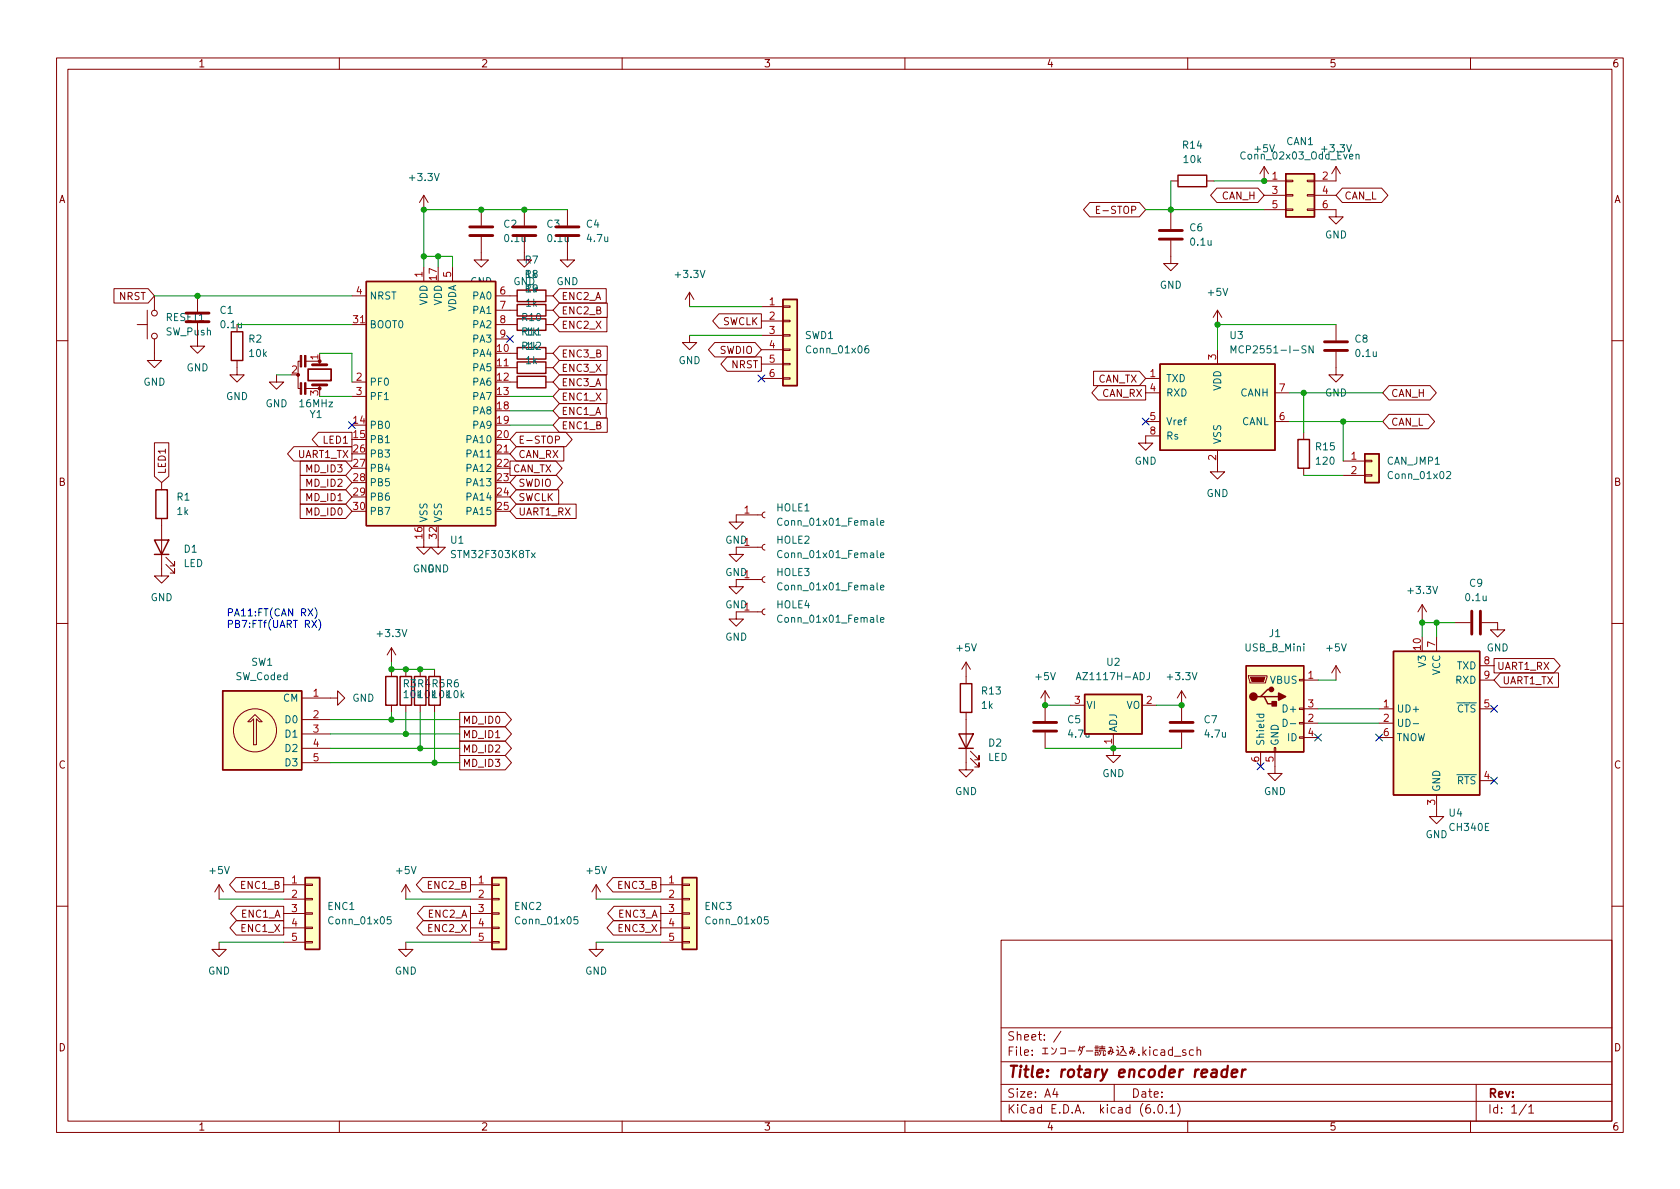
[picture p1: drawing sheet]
<svg xmlns="http://www.w3.org/2000/svg" width="297mm" height="210mm" viewBox="0 0 297 210" stroke-linecap="round" stroke-linejoin="round" font-family="sans-serif">
<g fill="none" stroke="#840000" stroke-width=".18">
<path d="M10 10.2h277v190.1h-277zM12 12.2h273v186.1h-273zM60 10.2v2M110 10.2v2M160 10.2v2M210 10.2v2M260 10.2v2M74.9 34.5l-.7 1.3M74.9 34.5v2.6M74.9 34.5l.8 1.3M85.1 37.1v2.8M92.7 37.1v2.8"/>
<path d="M100.3 37.1v2.8M192.7 35.8h8.8l1.1 1.3-1.1 1.2h-8.8l-1.1-1.2zM193.9 37.1h.4M194.5 36.5h-.6v1.2h.6M207 32h1.3M207 37.7v2.8M213.4 32h1.2M215.2 33.3h7.2l1.1 1.2-1.1 1.3h-7.2l-1.2-1.3zM223.5 29.5v2.5h3.8M223.5 29.5l-.7 1.2M223.5 29.5l.8 1.2M223.5 34.5h3.8"/>
<path d="M223.5 37.1h3.8M227.3 37h1.3v.2h-1.3zM227.3 34.4h1.3v.3h-1.3zM227.3 31.9h1.3v.2h-1.3zM231.1 37h1.3v.2h-1.3zM231.1 34.4h1.3v.3h-1.3zM231.1 31.9h1.3v.2h-1.3zM232.4 37.1h3.8v1.2h1.3l-1.3 1.3-1.3-1.3h1.3M232.4 34.5h3.8M236.2 29.5l-.7 1.2M236.2 29.5v2.5h-3.8M236.2 29.5l.8 1.2"/>
<path d="M237.3 33.3h7l1.1 1.2-1.1 1.3h-7l-1.1-1.3zM20.1 51h6.1l1.1 1.3-1.1 1.3h-6.1zM24.3 57.4h1.7M26 54.9v5M27.3 59.9v3.8h1.3l-1.3 1.3-1.3-1.3h1.3M27.3 52.3v2.6M34.9 57.1v4.1h1.3l-1.3 1.3-1.2-1.3h1.2M34.9 52.3v2.8M62.2 57.4h2.6M62.2 52.3h2.6M74.9 47.2v2.6M80 47.2v2.6"/>
<path d="M85.1 41.9v4.1h1.3l-1.3 1.2-1.3-1.2h1.3M87.6 57.4h3.8M87.6 52.3h3.8M87.6 54.9h3.8M87.6 59.9h2.6M92.7 41.9v4.1h1.3l-1.3 1.2-1.3-1.2h1.3M96.5 57.4h1.3M96.5 52.3h1.3M96.5 54.9h1.3M98.9 51h8.3v2.6h-8.3l-1.1-1.3zM98.9 56.1h8.4v2.6h-8.4l-1.1-1.3zM98.9 53.6h8.5v2.5h-8.5l-1.1-1.2z"/>
<path d="M100.3 41.9v4.1h1.3l-1.3 1.2-1.2-1.2h1.2M121.9 59.3v1.3h1.3l-1.3 1.2-1.3-1.2h1.3M121.9 51.7l-.7 1.3M121.9 51.7v2.5M121.9 51.7l.8 1.3M127.1 55.5h7.5v2.5h-7.5l-1.1-1.2zM134.6 54.2h3.8M134.6 56.8h3.8M134.6 59.3h3.8M138.4 59.2h1.3v.2h-1.3zM138.4 56.6h1.3v.3h-1.3zM138.4 54.1h1.3v.3h-1.3z"/>
<path d="M207 42.5v4.1h1.3l-1.3 1.3-1.3-1.3h1.3M215.3 54.9v2.5M215.3 54.9l-.8 1.2M215.3 54.9l.7 1.2M236.2 57.4v2.8M10 60.2h2M27.3 78.3h2.5v5.9l-1.2 1.1-1.3-1.1zM41.9 63.7v2.6h1.3l-1.3 1.3-1.3-1.3h1.3M48.9 66.3v1.3h1.3l-1.3 1.2-1.3-1.2h1.3M51.9 79h10.3v2.5h-10.3l-1.1-1.2zM53.2 63.9h-.5v4.8h.5M54 68.7h2.5"/>
<path d="M54.1 63.9h2.4M56.3 76.4h5.9v2.6h-5.9l-1.1-1.3zM56.5 63.1v1.3M56.5 68.2v.6M62.2 67.6h2.6M62.2 70.1h2.6M87.6 65h3.8M90.2 62.5h1.2M90.2 67.6h1.2M91.3 79h8.4v2.5h-8.4l-1.1-1.2zM91.3 76.4h8.8l1.1 1.3-1.1 1.3h-8.8l-1.1-1.3zM96.5 62.5h1.3"/>
<path d="M96.5 65h1.3M96.5 67.6h1.3M98.2 77.8l.6-.1 .1-.2v-.3l-.7-.1v1.3M98.9 68.8h8.4v2.6h-8.4l-1.1-1.3zM98.9 61.2h8.5v2.5h-8.5l-1.1-1.2zM98.9 73.9h8.5v2.5h-8.5l-1.1-1.2zM98.9 71.4h8.3v2.5h-8.3l-1.1-1.3zM98.9 66.3h8.3v2.5h-8.3l-1.1-1.2zM98.9 63.7h8.4v2.6h-8.4l-1.1-1.3zM126.4 60.6h7.1l1.1 1.2-1.1 1.3h-7.1l-1.1-1.3zM128.6 63.1h6v2.6h-6l-1.1-1.3zM134.6 61.8h3.8"/>
<path d="M134.6 64.4h3.8M134.6 66.9h3.8M138.4 66.8h1.3v.3h-1.3zM138.4 64.3h1.3v.2h-1.3zM138.4 61.7h1.3v.3h-1.3zM193.3 65.7h8.2l1.1 1.2-1.1 1.3h-8.2zM194.2 68.2h8.4v2.5h-8.4l-1.2-1.2zM202.6 66.9h2.5M202.6 69.5h2.5M202.6 74.5h2.5M205.1 77.1h-2.5v1.3h1.2l-1.2 1.2-1.3-1.2h1.3M215.3 79.6v3.8h1.2l-1.2 1.3-1.3-1.3h1.3"/>
<path d="M215.3 61.8v2.6M225.4 69.5h2.6M225.4 74.5h2.6M230.5 76.4v1.3M236.2 62.2v4.1h1.3l-1.3 1.3-1.3-1.3h1.3M245.6 68.2h7.2l1.2 1.3-1.2 1.2h-7.2l-1.1-1.2zM245.6 73.3h6.9l1.2 1.2-1.2 1.3h-6.9l-1.1-1.3zM285 60.2h2M28.6 91.7v10.1h1.2l-1.2 1.3-1.3-1.3h1.3M28.6 85.3v1.3M29.3 99.8l1.6 1.5v-.7v.7h-.8M29.3 98.5l1.6 1.6v-.8v.8h-.8"/>
<path d="M53.1 89.1h8l1.1 1.3-1.1 1.3h-8zM53.1 84.1h8l1.1 1.2-1.1 1.3h-8zM53.1 81.5h8l1.1 1.3-1.1 1.3h-8zM53.1 86.6h8l1.1 1.3-1.1 1.2h-8zM74.9 95.5v1.3h1.3l-1.3 1.2-1.2-1.2h1.2M77.5 95.5v1.3h1.2l-1.2 1.2-1.3-1.2h1.3M87.6 80.3h2.6M90.2 81.5h8.1l1.1 1.3-1.1 1.3h-8.1zM91.3 89.1h10.6v2.6h-10.6l-1.1-1.3zM91.3 84.1h7.1l1.1 1.2-1.1 1.3h-7.1l-1.1-1.3zM91.3 86.6h7.5v2.5h-7.5l-1.1-1.2zM134.7 96.8h-4.5v1.2h1.2l-1.2 1.3-1.3-1.3h1.3"/>
<path d="M134.7 91.1h-4.5v1.2h1.2l-1.2 1.3-1.3-1.3h1.3M135.3 90.5l-.4 .2-.2 .4 .2 .3 .4 .2M135.3 96.3l-.4 .1-.2 .4 .2 .3 .4 .2M230.5 82.8v1.3M237.5 81.5h3.8M237.5 84.1h3.8M241.3 83.9h1.3v.3h-1.3zM241.3 81.4h1.3v.3h-1.3zM10 110.2h2M69.2 114.5v2.6M69.2 118.4v1.2M69.2 114.5l-.7 1.3"/>
<path d="M69.2 114.5l.8 1.3M71.8 118.4v1.2M74.3 118.4v1.2M76.8 118.4v1.2M134.7 102.5h-4.5v1.3h1.2l-1.2 1.2-1.3-1.2h1.3M134.7 108.2h-4.5v1.3h1.2l-1.2 1.2-1.3-1.2h1.3M135.3 107.7l-.4 .1-.2 .4 .2 .4 .4 .1M135.3 102l-.4 .1-.2 .4 .2 .3 .4 .2M170.8 117.1l-.7 1.3M170.8 117.1v3.8M170.8 117.1l.8 1.3M220.7 119.5h3.3v.3l-.2 1h-2.8z"/>
<path d="M236.2 117.7v2.6M236.2 117.7l-.7 1.3M236.2 117.7l.8 1.3M251.5 106.9l-.8 1.3M251.5 106.9v2.6M251.5 106.9l.7 1.3M254 112.6v2.6M257.2 110.1h2.8M261.6 117.7h2.6M262 110.1h2.8v1.3h1.3l-1.3 1.2-1.3-1.2h1.3M264.2 116.5h10.5l1.2 1.2-1.2 1.3h-10.5zM265.3 119h10.3v2.5h-10.3l-1.1-1.2z"/>
<path d="M285 110.2h2M43.8 127.6l1.3-1.2 1.3 1.2h-.6l-.5-.5v4.6h-.5v-4.6l-.5 .5zM53.3 123.4h6.4v-1.2l1.3 1.2-1.3 1.3v-1.3M53.3 127.2h5.1M53.3 129.8h5.1M53.3 132.3h5.1M53.3 134.9h5.1M69.2 124.7v1.3M71.8 124.7v1.3M74.3 124.7v1.3M76.8 124.7v1.3M81.3 128.5h8l1.1 1.3-1.1 1.3h-8z"/>
<path d="M81.3 126h8l1.1 1.2-1.1 1.3h-8zM81.3 131.1h8l1.1 1.2-1.1 1.3h-8zM81.3 133.6h8l1.1 1.3-1.1 1.2h-8zM170.8 126v10.1h1.3l-1.3 1.3-1.3-1.3h1.3M171.6 134.1l1.5 1.5v-.7v.7h-.8M171.6 132.8l1.5 1.6v-.8v.8h-.8M184.8 122.2l-.8 1.2M184.8 122.2v5.3M184.8 129.5v2.8M184.8 122.2l.7 1.2M189.2 124.7h2.6M196.8 129.8v3.8h1.3l-1.3 1.3-1.2-1.3h1.2"/>
<path d="M201.9 124.7h2.6M208.9 122.2l-.7 1.2M208.9 122.2v5.3M208.9 129.5v2.8M208.9 122.2l.8 1.2M222.9 133v2.5M225.3 132.2h.3v.8h-.3zM225.4 133v3.8h1.3l-1.3 1.2-1.2-1.2h1.2M229.7 130.3h.8v.3h-.8zM229.7 127.8h.8v.2h-.8zM229.7 125.2h.8v.3h-.8zM229.7 120.1h.8v.3h-.8z"/>
<path d="M230.5 125.3h2.5M230.5 127.9h2.5M230.5 130.4h2.5M230.5 120.3h2.5M243.8 125.3h2.6M243.8 127.9h2.6M243.8 130.4h2.6M261.6 125.3h2.6M261.6 138h2.6M261.6 120.3h2.6M38.7 156.5l-.7 1.2M38.7 156.5v2.5"/>
<path d="M38.7 156.5l.8 1.2M41.7 155.2h8.5v2.5h-8.5l-1.1-1.2zM50.2 156.5h3.8M50.2 159h3.8M54 158.9h1.2v.2h-1.2zM54 156.3h1.2v.3h-1.2zM71.8 156.5v2.5M71.8 156.5l-.8 1.2M71.8 156.5l.7 1.2M74.7 155.2h8.5v2.5h-8.5l-1.1-1.2zM83.2 156.5h3.8M83.2 159h3.8"/>
<path d="M87 158.9h1.3v.2h-1.3zM87 156.3h1.3v.3h-1.3zM105.4 156.5l-.8 1.2M105.4 156.5v2.5M105.4 156.5l.8 1.2M108.4 155.2h8.4v2.5h-8.4l-1.1-1.2zM116.8 156.5h3.8M116.8 159h3.8M120.6 158.9h1.3v.2h-1.3zM120.6 156.3h1.3v.3h-1.3zM254 140.6v3.8h1.3l-1.3 1.3-1.3-1.3h1.3M10 160.2h2"/>
<path d="M38.7 166.6v1.3h1.3l-1.3 1.3-1.2-1.3h1.2M41.8 162.8h8.4v2.5h-8.4l-1.2-1.2zM41.9 160.3h8.3v2.5h-8.3l-1.1-1.3zM50.2 161.5h3.8M50.2 164.1h3.8M50.2 166.6h3.8M54 166.5h1.2v.2h-1.2zM54 164h1.2v.2h-1.2zM54 161.4h1.2v.3h-1.2zM71.8 166.6v1.3h1.2l-1.2 1.3-1.3-1.3h1.3M74.8 162.8h8.4v2.5h-8.4l-1.1-1.2zM74.9 160.3h8.3v2.5h-8.3l-1.1-1.3z"/>
<path d="M83.2 161.5h3.8M83.2 164.1h3.8M83.2 166.6h3.8M87 166.5h1.3v.2h-1.3zM87 164h1.3v.2h-1.3zM87 161.4h1.3v.3h-1.3zM105.4 166.6v1.3h1.3l-1.3 1.3-1.3-1.3h1.3M108.4 162.8h8.4v2.5h-8.4l-1.1-1.2zM108.6 160.3h8.2v2.5h-8.2l-1.2-1.3zM116.8 161.5h3.8M116.8 164.1h3.8M116.8 166.6h3.8"/>
<path d="M120.6 166.5h1.3v.2h-1.3zM120.6 164h1.3v.2h-1.3zM120.6 161.4h1.3v.3h-1.3zM177 166.3h108v32h-108zM285 160.2h2M60 198.3v2M110 198.3v2M160 198.3v2M177 194.8h108M177 191.8h108M177 187.8h108M177 181.8h108"/>
<path d="M178.4 185.8h.5M179.1 185.1h-.7v1.5M179.7 185.1v.2M179.7 185.6v1M180.4 185.1v1.3l.2 .2M181.1 186.1l.8-.1-.1-.3-.4-.1-.3 .2 .1 .8h.6M182.5 186.5v.1M182.5 185.7v.1M184.3 186.3h1M184.4 185.3h.8M184.8 185.3v1M185.9 185.3l.3 .3"/>
<path d="M186.5 192.5l-.4 1h1M186.8 185.4a.99 .99 0 0 1-.9 1M186.9 193v1M187.5 185.3h.9v1h-.9M187.6 182.4l-1.3 1.9M188.9 185.8h1.2M190.9 185.6l.3 .4M190.9 185l-.3 .8M190.9 185.3h.5l-.2 .8-.3 .5M191.4 185.1l.2 .1M191.6 185l.2 .1M192.1 185.8h1.1"/>
<path d="M193.6 185.3h.6M193.6 185h.5M193.6 185.5h.5M193.6 185.8h.5M193.6 186.6h.5M194.1 186.5v-.4h-.5v.5M194.3 185.1h1.1M194.4 186v-.3h1v.3M194.4 185.4h1M194.6 185.9v.4l-.2 .3M194.9 184.9v.5M195.1 185.9v.7h.3v-.3"/>
<path d="M196.1 185.2h.4l-.4 1.2-.2-.4 .2-.2h.3l.5 .3M196.7 185.5l-.1 .7-.2 .3M197 191.8v3M197.4 185.7h.3v.6l-.3 .3M197.5 185l.2 .3M197.6 186.5l1.5 .1M198.1 185.1h.5v.5l.5 .7M198.6 185.4l-.6 .9M199.9 185.2h.4l-.4 1.2-.2-.4 .2-.2h.3l.5 .3M200.5 185.5l-.1 .7-.2 .3M201.4 186.5v.1M202.1 185.1v1.5"/>
<path d="M202.2 186.1l.4 .5M202.6 185.6l-.5 .6M203.3 185.1v.2M203.3 185.6v1M204.1 196.7v.1M204.6 185.7l-.4-.1-.3 .3v.4l.2 .3h.5M204.9 195.4l.2-.1a.81 .81 0 0 1 .6 .7 .81 .81 0 0 1-.3 .8h-.2a.81 .81 0 0 1-.6-.6 .81 .81 0 0 1 .3-.8zM205.3 185.7h.6v.9M205.9 186l-.5 .1a.29 .29 0 0 0-.2 .2 .29 .29 0 0 0 .2 .3h.5M206.2 196.7v.1M206.9 195.8l.4-.5v1.5M206.9 196.8h.8"/>
<path d="M207.3 185.7l-.4-.1-.3 .3v.4l.1 .3h.6M207.3 185.1v1.5M207.6 186.8h1.2M208.2 195.1a1.72 1.72 0 0 1 0 2.3M209.6 185.7l-.3-.1-.2 .2v.3l.5 .1v.4h-.5M210 198.3v2M211 185.7l-.4-.1-.3 .3v.4l.1 .3h.6M211.6 185.8l.3-.2 .3 .1 .1 .9M211.6 185.1v1.5M260 198.3v2M261 191.8v6.5M269.9 195.3l-1.3 1.9"/>
<path d="M270.3 195.8l.4-.5v1.5M270.3 196.8h.9"/>
<circle cx="27.3" cy="55.4" r=".51"/>
<circle cx="27.3" cy="59.4" r=".51"/>
<circle cx="45.1" cy="129.2" r="3.8"/>
</g>
<path d="M217 189.2a.66 .66 0 0 0-1 .3l-.1 .6 .2 .3 .2 .1 .6-.1M217.1 188.5l-.3 2M217.8 189.8l1-.2-.1-.4-.2-.1-.5 .1-.3 1 .3 .3 .6-.1M219.7 189.1l-.2 1.4M220.3 189.1l-.4 .1-.3 .3" fill="none" stroke="#840000" stroke-width=".4"/>
<g fill="none" stroke="#840000" stroke-width=".25">
<path d="M208.3 31h5.1v2h-5.1zM227.3 30.7h5.1v7.6h-5.1zM40.9 58.7h2v5h-2zM64.8 49.8h22.8v43.2h-22.8zM91.4 56.4h5.1v2h-5.1zM91.4 51.3h5.1v2h-5.1zM91.4 53.8h5.1v2.1h-5.1zM138.4 53h2.6v15.2h-2.6zM91.4 61.5h5.1v2h-5.1zM91.4 64h5.1v2h-5.1zM91.4 66.5h5.1v2.1h-5.1zM205.1 64.4h20.3v15.2h-20.3z"/>
<path d="M229.5 77.7h2v5.1h-2zM27.3 95.5h2.5l-1.2 2.5zM27.3 98h2.5M27.6 86.6h2v5.1h-2zM241.3 80.3h2.5v5h-2.5zM68.2 119.6h2v5.1h-2zM70.7 119.6h2.1v5.1h-2.1zM73.3 119.6h2v5.1h-2zM75.8 119.6h2.1v5.1h-2.1zM220.3 117.7h10.2v15.3h-10.2zM246.4 115.2h15.2v25.4h-15.2zM39.4 122.2h13.9v13.9h-13.9z"/>
<path d="M169.5 129.8h2.6l-1.3 2.5zM169.5 132.3h2.6M169.8 120.9h2v5.1h-2zM191.8 122.8h10.1v7h-10.1zM222.9 123.2h.6l.7 1.3h1.2M223.5 123.2h2.6M224.8 121.9h-.6l-1.3 1.3h-.7M54 155.2h2.5v12.7h-2.5zM87 155.2h2.5v12.7h-2.5zM120.6 155.2h2.6v12.7h-2.6z"/>
</g>
<g fill="none" stroke="#840000" stroke-width=".51">
<path d="M32.9 56.9h4.1M32.9 55.4h4.1M83.1 41.7h4M83.1 40.1h4M90.7 41.7h4M90.7 40.1h4M98.3 41.7h4.1M98.3 40.1h4.1M205 42.3h4M205 40.8h4M55.2 64.5h2.6M55.2 68.1h2.6"/>
<path d="M234.2 62h4.1M234.2 60.4h4.1M260.2 108.1v4M261.7 108.1v4M182.8 129.3h4M182.8 127.8h4M206.9 129.3h4M206.9 127.8h4"/>
</g>
<g fill="#ffffc2" stroke="#ffffc2" stroke-width=".18">
<path d="M87 155.2h2.5v12.7h-2.5z"/>
<path d="M39.4 122.2h13.9v13.9h-13.9z"/>
<path d="M246.4 115.2h15.2v25.4h-15.2z"/>
<path d="M54 155.2h2.5v12.7h-2.5z"/>
<path d="M120.6 155.2h2.6v12.7h-2.6z"/>
<path d="M191.8 122.8h10.1v7h-10.1z"/>
<path d="M227.3 30.7h5.1v7.6h-5.1z"/>
<path d="M138.4 53h2.6v15.2h-2.6z"/>
<path d="M205.1 64.4h20.3v15.2h-20.3z"/>
<path d="M241.3 80.3h2.5v5h-2.5z"/>
<path d="M64.8 49.8h22.8v43.2h-22.8z"/>
<path d="M220.3 117.7h10.2v15.3h-10.2z"/>
</g>
<g fill="none" stroke="#006464" stroke-width=".18">
<path d="M239.8 27.4l.1-.1h.3l.1 .8M239.8 27.3v.8M153.5 61.1l-.4 .1a.86 .86 0 0 0 0 1.2l.5-.1v-.4l-.2-.3h-.3l-.2 .3M217.7 62.4v-1.3l.4 1 .4-1v1.3M232.2 61.1v1.3l-.7-1.3v1.3M94 97.8l.6 .8M94.6 97.8l-.6 .8M138.3 91.7a.6 .6 0 0 0-.9 .5 .6 .6 0 0 0 .6 .7l.3-.1M138.3 97.5a.6 .6 0 0 0-.9 .4 .6 .6 0 0 0 .6 .7l.3-.1M155.7 92.5l.6-.1-.1-.3h-.3l-.2 .1v.6h.5M155.7 98.2l.6-.1-.1-.3h-.3l-.2 .1v.7h.5M255.8 83.5l.5-.1 .2 .3-.8 .9h.8"/>
<path d="M138.3 108.9a.6 .6 0 0 0-.9 .4 .6 .6 0 0 0 .6 .7l.3-.1M138.3 103.2a.6 .6 0 0 0-.9 .4 .6 .6 0 0 0 .6 .7l.3-.1M155.7 109.6l.6-.1-.1-.2-.3-.1-.2 .2v.6h.5M155.7 103.9l.6-.1-.1-.3h-.3l-.2 .2v.6h.5M203.2 118.9v.9a.41 .41 0 0 1-.5 .4M190.3 120.2l.4-1.3 .4 1.3M222.2 126.3h1.3M222.7 126.3l-.1 .4 .3 .2 .5-.1v-.5M226.9 127.2a.64 .64 0 0 1 .7 .6 .64 .64 0 0 1-.7 .7zM228.1 128h1M249.9 128h.9M69.1 162.1h-.6l-.1 .6 .2-.1 .5 .1 .1 .1-.1 .5-.2 .1-.5-.1"/>
<path d="M102.1 162.1h-.6v.6l.1-.1 .5 .1 .1 .1-.1 .5-.1 .1-.5-.1M135.8 162.1h-.6l-.1 .6 .2-.1 .4 .1 .1 .1v.5l-.2 .1-.5-.1"/>
</g>
<g fill="#840000" stroke="#840000" stroke-width=".18">
<path d="M53.1 62.9h.2v2h-.2z"/>
<path d="M53.8 62.9h.3v2h-.3z"/>
<path d="M53.1 67.7h.2v2h-.2z"/>
<path d="M53.8 67.7h.3v2h-.3z"/>
<path d="M221.1 119.8h2.5l-.2 .7h-2z"/>
<circle cx="56.5" cy="63.9" r=".25"/>
</g>
<path d="M54.5 65.3h4v2h-4z" fill="none" stroke="#840000" stroke-width=".3"/>
<g fill="#840000" stroke="#840000" stroke-width=".25">
<path d="M226.1 122.5l1.2 .7-1.2 .6z"/>
<path d="M224.9 124.1h.8v.7h-.8z"/>
<circle cx="221.6" cy="123.2" r=".63"/>
<circle cx="224.8" cy="121.9" r=".38"/>
</g>
<path d="M55.1 109.7l.9 1.3M55.7 107.5a1.46 1.46 0 0 1 0 1.9M56 109.7l-.9 1.3M56.3 109.5a1.46 1.46 0 0 1 0 1.9" fill="none" stroke="#0000c2" stroke-width=".18"/>
<g fill="none" stroke="#009600" stroke-width=".18">
<path d="M100.3 37.1h-25.4v10.1M202.6 37.1h20.9M207 32v5.7M214.6 32h8.9M27.3 52.3h34.9M41.9 57.4h20.3M74.9 45.3h5.1v1.9M77.5 45.3v1.9M121.9 59.3h12.7M121.9 54.2h12.7M236.2 57.4h-20.9v4.4M48.9 66.3h2.5"/>
<path d="M56.5 62.5h5.7v5.1M56.5 70.1h5.7M90.2 75.2h7.6M90.2 72.6h7.6M90.2 70.1h7.6M228 74.5h16.5M228 69.5h16.5M230.5 69.5v6.9M237.5 74.5v7M230.5 84.1h7M69.2 117.1v1.3h7.6M251.5 110.1h5.7"/>
<path d="M251.5 109.5v3.1M254 110.1v2.5M58.4 129.8h22.9M58.4 132.3h22.9M58.4 134.9h22.9M58.4 127.2h22.9M69.2 126v1.2M71.8 126v3.8M74.3 126v6.3M76.8 126v8.9M184.8 132.3h24.1M184.8 124.7h4.4"/>
<path d="M204.5 124.7h4.4M233 120.3h3.2M233 127.9h10.8M233 125.3h10.8M38.7 159h11.5M71.8 159h11.4M105.4 159h11.4M38.7 166.6h11.5M71.8 166.6h11.4M105.4 166.6h11.4"/>
</g>
<g fill="none" stroke="#000084" stroke-width=".18">
<path d="M89.6 59.3l1.2 1.2M90.8 59.3l-1.2 1.2M61.6 74.6l1.2 1.2M62.8 74.6l-1.2 1.2M134 66.3l1.2 1.2M135.2 66.3l-1.2 1.2M202 73.9l1.2 1.3M203.2 73.9l-1.2 1.3M222.3 134.9l1.2 1.2M223.5 134.9l-1.2 1.2M232.4 129.8l1.3 1.2M233.7 129.8l-1.3 1.2"/>
<path d="M243.2 129.8l1.2 1.2M244.4 129.8l-1.2 1.2M263.6 137.4l1.2 1.3M263.6 124.7l1.2 1.3M264.8 137.4l-1.2 1.3M264.8 124.7l-1.2 1.3"/>
</g>
<g fill="#009600" stroke="#009600" stroke-width=".18">
<circle cx="85.1" cy="37.1" r=".46"/>
<circle cx="74.9" cy="37.1" r=".46"/>
<circle cx="74.9" cy="45.3" r=".46"/>
<circle cx="77.5" cy="45.3" r=".46"/>
<circle cx="196.8" cy="132.3" r=".46"/>
<circle cx="207" cy="37.1" r=".46"/>
<circle cx="223.5" cy="32" r=".46"/>
<circle cx="184.8" cy="124.7" r=".46"/>
<circle cx="215.3" cy="57.4" r=".46"/>
<circle cx="237.5" cy="74.5" r=".46"/>
<circle cx="251.5" cy="110.1" r=".46"/>
<circle cx="254" cy="110.1" r=".46"/>
<circle cx="230.5" cy="69.5" r=".46"/>
<circle cx="208.9" cy="124.7" r=".46"/>
<circle cx="71.8" cy="129.8" r=".46"/>
<circle cx="74.3" cy="132.3" r=".46"/>
<circle cx="69.2" cy="118.4" r=".46"/>
<circle cx="71.8" cy="118.4" r=".46"/>
<circle cx="69.2" cy="127.2" r=".46"/>
<circle cx="74.3" cy="118.4" r=".46"/>
<circle cx="34.9" cy="52.3" r=".46"/>
<circle cx="92.7" cy="37.1" r=".46"/>
<circle cx="76.8" cy="134.9" r=".46"/>
</g>
<text font-size="2.8" fill="#840000" x="178" y="190.6">Title: rotary encoder reader</text>
<g font-size="2.1" fill="#840000">
<text x="178" y="184">Sheet: /</text>
<text x="178" y="196.9">KiCad E.D.A. kicad (6.0.1)</text>
<text x="178" y="194.1">Size: A4</text>
<text x="200" y="194.1">Date:</text>
<text x="263" y="194.1">Rev:</text>
<text x="263" y="196.9">Id: 1/1</text>
</g>
<g font-size="1.8" fill="#840000">
<text x="35" y="11.9">1</text>
<text x="85" y="11.9">2</text>
<text x="135" y="11.9">3</text>
<text x="185" y="11.9">4</text>
<text x="235" y="11.9">5</text>
<text x="285" y="11.9">6</text>
<text x="10.3" y="35.9">A</text>
<text x="216" y="35.3">CAN_H</text>
<text x="237.6" y="35.3">CAN_L</text>
<text x="285.3" y="35.9">A</text>
<text x="194.6" y="37.8">E-STOP</text>
<text x="21.1" y="53">NRST</text>
<text x="99.2" y="53">ENC2_A</text>
<text x="99.2" y="58.1">ENC2_X</text>
<text x="99.2" y="55.6">ENC2_B</text>
<text x="127.7" y="57.5">SWCLK</text>
<text x="99.2" y="63.2">ENC3_B</text>
<text x="99.2" y="65.7">ENC3_X</text>
<text x="127.2" y="62.6">SWDIO</text>
<text x="129.3" y="65.1">NRST</text>
<text x="99.2" y="70.8">ENC1_X</text>
<text x="99.2" y="68.3">ENC3_A</text>
<text x="194.1" y="67.6">CAN_TX</text>
<text x="194.8" y="70.2">CAN_RX</text>
<text x="245.9" y="70.2">CAN_H</text>
<text x="99.2" y="75.9">ENC1_B</text>
<text x="99.2" y="73.4">ENC1_A</text>
<text x="245.9" y="75.3">CAN_L</text>
<text x="29.3" y="83.9" transform="rotate(-90 29.3 83.9)">LED1</text>
<text x="52.6" y="81">UART1_TX</text>
<text x="54.3" y="83.5">MD_ID3</text>
<text x="57.2" y="78.4">LED1</text>
<text x="90.6" y="83.5">CAN_TX</text>
<text x="91.6" y="81">CAN_RX</text>
<text x="91.6" y="78.4">E-STOP</text>
<text x="10.3" y="85.9">B</text>
<text x="54.3" y="86.1">MD_ID2</text>
<text x="54.3" y="88.6">MD_ID1</text>
<text x="91.6" y="86.1">SWDIO</text>
<text x="91.6" y="88.6">SWCLK</text>
<text x="285.3" y="85.9">B</text>
<text x="54.3" y="91.1">MD_ID0</text>
<text x="91.6" y="91.1">UART1_RX</text>
<text x="264.6" y="118.4">UART1_RX</text>
<text x="265.6" y="121">UART1_TX</text>
<text x="81.8" y="130.5">MD_ID1</text>
<text x="81.8" y="128">MD_ID0</text>
<text x="10.3" y="135.9">C</text>
<text x="81.8" y="133.1">MD_ID2</text>
<text x="81.8" y="135.6">MD_ID3</text>
<text x="285.3" y="135.9">C</text>
<text x="42.7" y="157.2">ENC1_B</text>
<text x="75.7" y="157.2">ENC2_B</text>
<text x="109.4" y="157.2">ENC3_B</text>
<text x="42.7" y="162.3">ENC1_A</text>
<text x="42.8" y="164.8">ENC1_X</text>
<text x="75.7" y="162.3">ENC2_A</text>
<text x="75.8" y="164.8">ENC2_X</text>
<text x="109.4" y="162.3">ENC3_A</text>
<text x="109.5" y="164.8">ENC3_X</text>
<text x="10.3" y="185.9">D</text>
<text x="285.3" y="185.9">D</text>
<text x="35" y="199.9">1</text>
<text x="85" y="199.9">2</text>
<text x="135" y="199.9">3</text>
<text x="185" y="199.9">4</text>
<text x="235" y="199.9">5</text>
<text x="285" y="199.9">6</text>
</g>
<g font-size="1.8" fill="#006464">
<text x="209.2" y="26.3">R14</text>
<text x="209.3" y="28.8">10k</text>
<text x="219.8" y="28.2">Conn_02x03_Odd_Even</text>
<text x="221.9" y="26.9">+5V</text>
<text x="227.5" y="25.6">CAN1</text>
<text x="233.9" y="26.9">+3.3V</text>
<text x="72.6" y="32">+3.3V</text>
<text x="89.1" y="40.3">C2</text>
<text x="96.7" y="40.3">C3</text>
<text x="103.7" y="40.3">C4</text>
<text x="210.4" y="40.9">C6</text>
<text x="89.3" y="42.8">0.1u</text>
<text x="92.8" y="46.6">R7</text>
<text x="96.9" y="42.8">0.1u</text>
<text x="103.9" y="42.8">4.7u</text>
<text x="210.6" y="43.4">0.1u</text>
<text x="234.3" y="42.2">GND</text>
<text x="65.3" y="53">NRST</text>
<text x="83.1" y="50.4">GND</text>
<text x="83.7" y="53">PA0</text>
<text x="90.7" y="50.4">GND</text>
<text x="93" y="49.1">1k</text>
<text x="93" y="51.7">1k</text>
<text x="98.4" y="50.4">GND</text>
<text x="119.6" y="49.1">+3.3V</text>
<text x="205" y="51">GND</text>
<text x="213.7" y="52.3">+5V</text>
<text x="29.3" y="59.3">SW_Push</text>
<text x="29.3" y="56.8">RESET1</text>
<text x="38.9" y="55.5">C1</text>
<text x="39.1" y="58">0.1u</text>
<text x="65.3" y="58">BOOT0</text>
<text x="75.6" y="54" transform="rotate(-90 75.6 54)">VDD</text>
<text x="78.1" y="54" transform="rotate(-90 78.1 54)">VDD</text>
<text x="80.6" y="55.3" transform="rotate(-90 80.6 55.3)">VDDA</text>
<text x="83.7" y="55.5">PA1</text>
<text x="83.7" y="58">PA2</text>
<text x="92.4" y="56.8">R10</text>
<text x="92.4" y="59.3">R11</text>
<text x="93" y="54.2">1k</text>
<text x="93" y="59.3">1k</text>
<text x="142.3" y="59.9">SWD1</text>
<text x="217.5" y="59.9">U3</text>
<text x="33" y="65.7">GND</text>
<text x="44" y="60.6">R2</text>
<text x="44.1" y="63.1">10k</text>
<text x="83.7" y="63.1">PA4</text>
<text x="83.7" y="65.7">PA5</text>
<text x="83.7" y="60.6">PA3</text>
<text x="92.4" y="61.8">R12</text>
<text x="93" y="61.8">1k</text>
<text x="93" y="64.4">1k</text>
<text x="120" y="64.4">GND</text>
<text x="142.9" y="62.5">Conn_01x06</text>
<text x="218.9" y="62.5">MCP2551-I-SN</text>
<text x="239.6" y="60.6">C8</text>
<text x="239.8" y="63.1">0.1u</text>
<text x="25.3" y="68.2">GND</text>
<text x="39.9" y="70.7">GND</text>
<text x="65.3" y="68.2">PF0</text>
<text x="65.3" y="70.7">PF1</text>
<text x="83.7" y="68.2">PA6</text>
<text x="83.7" y="70.7">PA7</text>
<text x="206.1" y="67.6">TXD</text>
<text x="206.1" y="70.1">RXD</text>
<text x="215.9" y="69.1" transform="rotate(-90 215.9 69.1)">VDD</text>
<text x="219.3" y="70.1">CANH</text>
<text x="234.3" y="70.1">GND</text>
<text x="46.9" y="72">GND</text>
<text x="53.1" y="72">16MHz</text>
<text x="54.8" y="73.9">Y1</text>
<text x="65.3" y="75.8">PB0</text>
<text x="83.7" y="73.3">PA8</text>
<text x="83.7" y="75.8">PA9</text>
<text x="206.1" y="75.2">Vref</text>
<text x="206.1" y="77.7">Rs</text>
<text x="219.5" y="75.2">CANL</text>
<text x="65.3" y="78.4">PB1</text>
<text x="65.3" y="80.9">PB3</text>
<text x="65.3" y="83.4">PB4</text>
<text x="82.7" y="78.4">PA10</text>
<text x="82.7" y="80.9">PA11</text>
<text x="82.7" y="83.4">PA12</text>
<text x="200.6" y="82.2">GND</text>
<text x="215.9" y="78.6" transform="rotate(-90 215.9 78.6)">VSS</text>
<text x="232.7" y="79.6">R15</text>
<text x="232.8" y="82.2">120</text>
<text x="245.2" y="82.2">CAN_JMP1</text>
<text x="31.3" y="88.5">R1</text>
<text x="65.3" y="86">PB5</text>
<text x="65.3" y="88.5">PB6</text>
<text x="82.7" y="86">PA13</text>
<text x="82.7" y="88.5">PA14</text>
<text x="213.3" y="87.9">GND</text>
<text x="245.8" y="84.7">Conn_01x02</text>
<text x="31.3" y="91.1">1k</text>
<text x="65.3" y="91.1">PB7</text>
<text x="75.6" y="92.5" transform="rotate(-90 75.6 92.5)">VSS</text>
<text x="78.1" y="92.5" transform="rotate(-90 78.1 92.5)">VSS</text>
<text x="82.7" y="91.1">PA15</text>
<text x="137.3" y="90.4">HOLE1</text>
<text x="138.1" y="93">Conn_01x01_Female</text>
<text x="32.4" y="100.3">LED</text>
<text x="32.6" y="97.7">D1</text>
<text x="73" y="101.2">GND</text>
<text x="75.5" y="101.2">GND</text>
<text x="79.7" y="96.1">U1</text>
<text x="80.2" y="98.7">STM32F303K8Tx</text>
<text x="137.3" y="96.1">HOLE2</text>
<text x="137.3" y="101.8">HOLE3</text>
<text x="138.1" y="98.7">Conn_01x01_Female</text>
<text x="26.6" y="106.3">GND</text>
<text x="137.3" y="107.6">HOLE4</text>
<text x="138.1" y="104.4">Conn_01x01_Female</text>
<text x="249.1" y="105">+3.3V</text>
<text x="259.2" y="106.3">0.1u</text>
<text x="259.9" y="103.8">C9</text>
<text x="66.9" y="112.6">+3.3V</text>
<text x="128.2" y="113.3">GND</text>
<text x="138.1" y="110.1">Conn_01x01_Female</text>
<text x="224.4" y="112.6">J1</text>
<text x="44.4" y="117.7">SW1</text>
<text x="169.2" y="115.2">+5V</text>
<text x="195.7" y="117.7">U2</text>
<text x="220.2" y="115.2">USB_B_Mini</text>
<text x="234.6" y="115.2">+5V</text>
<text x="252.1" y="117.9" transform="rotate(-90 252.1 117.9)">V3</text>
<text x="254.6" y="119.4" transform="rotate(-90 254.6 119.4)">VCC</text>
<text x="257.6" y="118.4">TXD</text>
<text x="262.8" y="115.2">GND</text>
<text x="41.7" y="120.3">SW_Coded</text>
<text x="50.1" y="124.1">CM</text>
<text x="62.3" y="124.1">GND</text>
<text x="71.3" y="121.5">R3</text>
<text x="71.4" y="123.4">10k10k10k10k</text>
<text x="73.8" y="121.5">R4</text>
<text x="76.4" y="121.5">R5R6</text>
<text x="173.6" y="125.3">1k</text>
<text x="173.7" y="122.8">R13</text>
<text x="183.2" y="120.3">+5V</text>
<text x="191" y="120.3">AZ1117H-ADJ</text>
<text x="192" y="125.3">VI</text>
<text x="199.1" y="125.3">VO</text>
<text x="206.6" y="120.3">+3.3V</text>
<text x="224.6" y="120.9">VBUS</text>
<text x="227.2" y="126">D+</text>
<text x="246.9" y="126">UD+</text>
<text x="256.2" y="126">~{CTS}</text>
<text x="257.4" y="120.9">RXD</text>
<text x="50.6" y="127.9">D0</text>
<text x="50.6" y="130.4">D1</text>
<text x="188.8" y="127.9">C5</text>
<text x="189" y="130.4">4.7u</text>
<text x="197.5" y="129.5" transform="rotate(-90 197.5 129.5)">ADJ</text>
<text x="212.9" y="127.9">C7</text>
<text x="213.1" y="130.4">4.7u</text>
<text x="223.5" y="131.9" transform="rotate(-90 223.5 131.9)">Shield</text>
<text x="226.1" y="131.9" transform="rotate(-90 226.1 131.9)">GND</text>
<text x="227.7" y="131.1">ID</text>
<text x="246.9" y="128.5">UD-</text>
<text x="246.9" y="131.1">TNOW</text>
<text x="50.6" y="133">D2</text>
<text x="50.6" y="135.5">D3</text>
<text x="174.7" y="134.6">LED</text>
<text x="174.8" y="132">D2</text>
<text x="194.9" y="137.4">GND</text>
<text x="168.8" y="140.6">GND</text>
<text x="223.5" y="140.6">GND</text>
<text x="254.6" y="140.1" transform="rotate(-90 254.6 140.1)">GND</text>
<text x="256.2" y="138.7">~{RTS}</text>
<text x="252" y="148.2">GND</text>
<text x="256.2" y="144.4">U4</text>
<text x="256.4" y="146.9">CH340E</text>
<text x="37.1" y="154.6">+5V</text>
<text x="70.2" y="154.6">+5V</text>
<text x="103.8" y="154.6">+5V</text>
<text x="58" y="160.9">ENC1</text>
<text x="91" y="160.9">ENC2</text>
<text x="124.7" y="160.9">ENC3</text>
<text x="58.4" y="163.4">Conn_01x05</text>
<text x="91.4" y="163.4">Conn_01x05</text>
<text x="125.1" y="163.4">Conn_01x05</text>
<text x="36.8" y="172.3">GND</text>
<text x="69.8" y="172.3">GND</text>
<text x="103.4" y="172.3">GND</text>
</g>
<g font-size="1.8" fill="#a90000">
<text x="224.9" y="31.7">1</text>
<text x="224.9" y="34.3">3</text>
<text x="233.8" y="31.7">2</text>
<text x="233.8" y="34.3">4</text>
<text x="224.9" y="36.8">5</text>
<text x="233.8" y="36.8">6</text>
<text x="63" y="52.1">4</text>
<text x="74.7" y="49" transform="rotate(-90 74.7 49)">1</text>
<text x="77.2" y="49.5" transform="rotate(-90 77.2 49.5)">17</text>
<text x="79.8" y="49" transform="rotate(-90 79.8 49)">5</text>
<text x="88.4" y="52.1">6</text>
<text x="136" y="54">1</text>
<text x="62.5" y="57.1">31</text>
<text x="88.4" y="54.6">7</text>
<text x="88.4" y="57.1">8</text>
<text x="88.4" y="59.7">9</text>
<text x="136" y="56.5">2</text>
<text x="136" y="59">3</text>
<text x="56.3" y="63.6" transform="rotate(-90 56.3 63.6)">1</text>
<text x="87.9" y="62.2">10</text>
<text x="87.9" y="64.8">11</text>
<text x="136" y="61.6">4</text>
<text x="136" y="64.1">5</text>
<text x="215" y="63.6" transform="rotate(-90 215 63.6)">3</text>
<text x="51.6" y="66">2</text>
<text x="56.3" y="70" transform="rotate(-90 56.3 70)">3</text>
<text x="63" y="67.3">2</text>
<text x="63" y="69.8">3</text>
<text x="87.9" y="67.3">12</text>
<text x="87.9" y="69.8">13</text>
<text x="136" y="66.7">6</text>
<text x="203.3" y="66.7">1</text>
<text x="203.3" y="69.2">4</text>
<text x="226.2" y="69.2">7</text>
<text x="62.5" y="74.9">14</text>
<text x="62.5" y="77.5">15</text>
<text x="87.9" y="72.4">18</text>
<text x="87.9" y="74.9">19</text>
<text x="87.9" y="77.5">20</text>
<text x="203.3" y="74.3">5</text>
<text x="203.3" y="76.8">8</text>
<text x="226.2" y="74.3">6</text>
<text x="62.5" y="80">26</text>
<text x="62.5" y="82.5">27</text>
<text x="87.9" y="80">21</text>
<text x="87.9" y="82.5">22</text>
<text x="215" y="81.4" transform="rotate(-90 215 81.4)">2</text>
<text x="238.9" y="81.3">1</text>
<text x="238.9" y="83.8">2</text>
<text x="62.5" y="85.1">28</text>
<text x="62.5" y="87.6">29</text>
<text x="87.9" y="85.1">23</text>
<text x="87.9" y="87.6">24</text>
<text x="62.5" y="90.2">30</text>
<text x="74.7" y="95.2" transform="rotate(-90 74.7 95.2)">16</text>
<text x="77.2" y="95.2" transform="rotate(-90 77.2 95.2)">32</text>
<text x="87.9" y="90.2">25</text>
<text x="131.6" y="90.8">1</text>
<text x="128.2" y="101.8">GND1</text>
<text x="128.2" y="96.1">GND1</text>
<text x="128.2" y="107.6">GND1</text>
<text x="251.2" y="114.9" transform="rotate(-90 251.2 114.9)">10</text>
<text x="253.7" y="114.4" transform="rotate(-90 253.7 114.4)">7</text>
<text x="262.4" y="117.5">8</text>
<text x="55.4" y="123.2">1</text>
<text x="190" y="124.5">3</text>
<text x="202.7" y="124.5">2</text>
<text x="231.3" y="120">1</text>
<text x="231.3" y="125.1">3</text>
<text x="244.6" y="125.1">1</text>
<text x="262.4" y="125.1">5</text>
<text x="262.4" y="120">9</text>
<text x="55.4" y="127">2</text>
<text x="55.4" y="129.5">3</text>
<text x="196.6" y="131.6" transform="rotate(-90 196.6 131.6)">1</text>
<text x="231.3" y="127.6">2</text>
<text x="231.3" y="130.2">4</text>
<text x="244.6" y="127.6">2</text>
<text x="244.6" y="130.2">6</text>
<text x="55.4" y="132.1">4</text>
<text x="55.4" y="134.6">5</text>
<text x="222.6" y="134.7" transform="rotate(-90 222.6 134.7)">6</text>
<text x="225.2" y="134.7" transform="rotate(-90 225.2 134.7)">5</text>
<text x="262.4" y="137.8">4</text>
<text x="253.7" y="142.3" transform="rotate(-90 253.7 142.3)">3</text>
<text x="51.6" y="156.2">1</text>
<text x="51.6" y="158.7">2</text>
<text x="51.6" y="161.3">3</text>
<text x="84.6" y="156.2">1</text>
<text x="84.6" y="158.7">2</text>
<text x="84.6" y="161.3">3</text>
<text x="118.3" y="156.2">1</text>
<text x="118.3" y="158.7">2</text>
<text x="118.3" y="161.3">3</text>
<text x="51.6" y="163.8">4</text>
<text x="51.6" y="166.4">5</text>
<text x="84.6" y="163.8">4</text>
<text x="84.6" y="166.4">5</text>
<text x="118.3" y="163.8">4</text>
<text x="118.3" y="166.4">5</text>
</g>
<g font-size="1.8" fill="#0000c2">
<text x="40" y="109">PA11:FT(CAN RX)</text>
<text x="40" y="111">PB7:FTf(UART RX)</text>
</g>
</svg>
